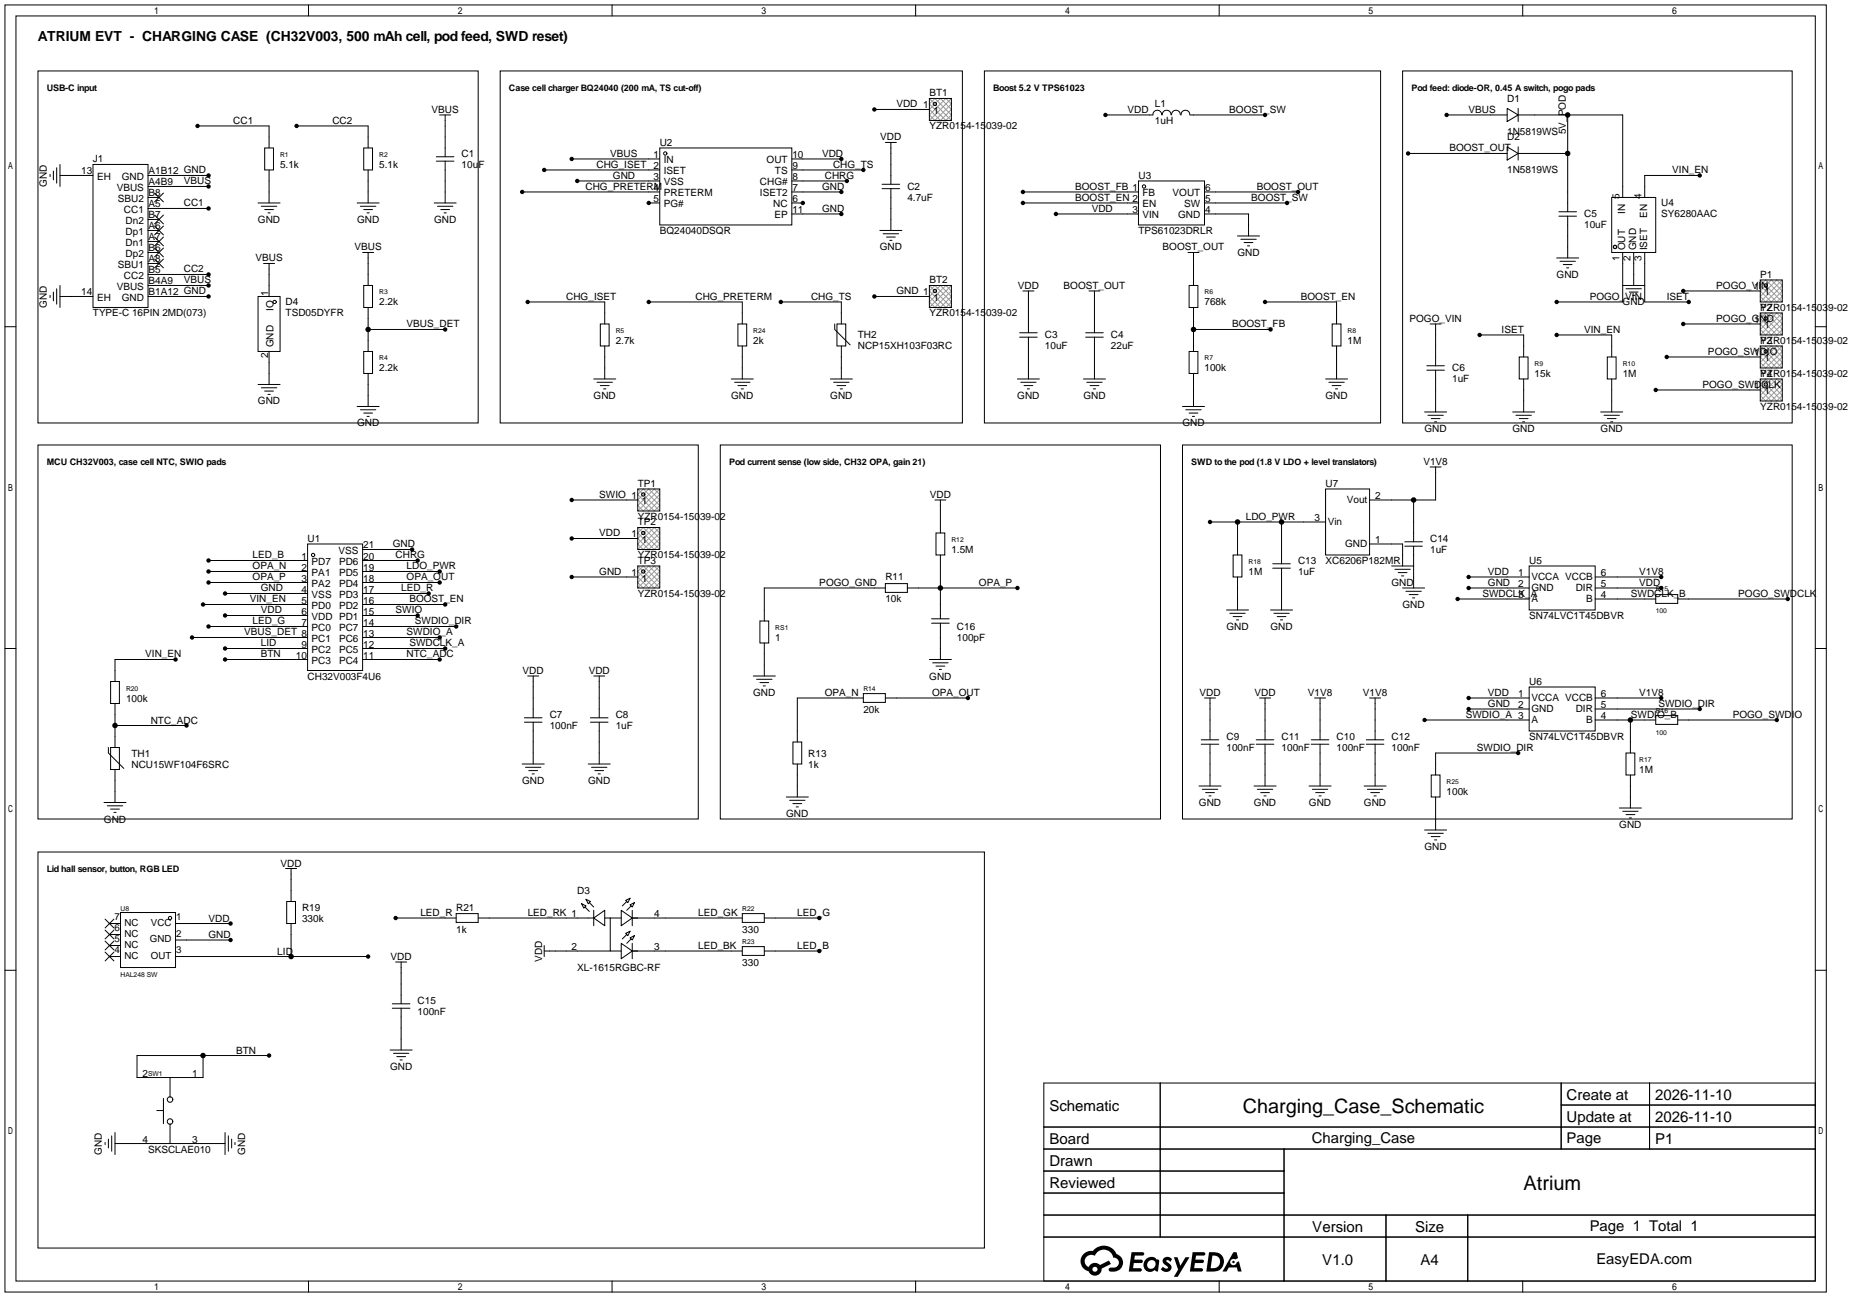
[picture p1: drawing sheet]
<svg xmlns="http://www.w3.org/2000/svg" width="427mm" height="299mm" viewBox="0 0 427 299" stroke-linecap="round" stroke-linejoin="round" font-family="sans-serif">
<g fill="none" stroke="#000" stroke-width=".23">
<path d="M1.1 1.1h420.4v297.2h-420.4zM3.7 3.7h415.3v292.1h-415.3zM8.8 16.4h101.6v81.3h-101.6zM71.2 1.1v2.6M115.4 16.4h106.7v81.3h-106.7zM141.3 1.1v2.6M211.3 1.1v2.6M227.2 16.4h91.4v81.3h-91.4zM281.4 1.1v2.6M323.7 16.4h89.9v81.3h-89.9zM351.5 1.1v2.6M12.3 39.5v2"/>
<path d="M13.1 38.7v3.6M13.8 38v5.1M21.5 38h12.7v33h-12.7zM45.6 29.1h16.5v5.1M61.1 34.2h2v5h-2zM62.1 39.2v7.7M68.5 29.1h16.5v5.1M83.9 34.2h2.1v5h-2.1zM85 39.2v7.7M100.7 36.2h4.1M100.7 37.2h4.1M101.5 26.5h2.5"/>
<path d="M102.7 26.5v9.7M102.7 37.2v9.7M125.6 39.2h26.7M132 36.7h20.3M152.3 34.2h30.5v17.7h-30.5zM182.8 36.7h11.4M182.8 39.2h16.5M201.8 25.3h12.7M204.3 32.9h2.6M205.6 32.9v9.6M214.5 22.7h5.1v5.1h-5.1zM255.1 26.5h11"/>
<path d="M266.1 26.5a1.01 1.01 0 0 1 1-1.1 1.01 1.01 0 0 1 1 1.1M268.2 26.5a1.01 1.01 0 0 1 1.1-1.1 1.01 1.01 0 0 1 1 1.1M270.4 26.5a1.01 1.01 0 0 1 1-1.1 1.01 1.01 0 0 1 1 1.1M272.6 26.5a1.01 1.01 0 0 1 1-1.1 1.01 1.01 0 0 1 1 1.1M274.7 26.5h17.3M325 35.4h22.9M333.9 26.5h14M347.9 25l2.5 1.5-2.5 1.6zM347.9 33.9l2.5 1.5-2.5 1.6zM350.4 26.5h24.1v19.1M350.4 25v3.1M350.4 33.9v3.1"/>
<path d="M350.4 35.4h11.4M361.8 26.5v22.4M11.6 40.3v.5M13.8 40.5h7.7M34.2 40.5h13.9M34.2 43.1h13.9M34.2 45.6h2.5M34.2 48.1h13.9M34.2 50.7h2.5M34.2 53.2h2.5M34.2 55.8h2.5M34.2 58.3h2.5"/>
<path d="M35.7 44.6l2 2M35.7 49.7l2 2M35.7 52.2l2 2M35.7 54.7l2 2.1M35.7 57.3l2 2M35.7 59.8l2 2M37.7 44.6l-2 2M37.7 49.7l-2 2M37.7 52.2l-2 2M37.7 54.7l-2 2.1M37.7 57.3l-2 2M37.7 59.8l-2 2"/>
<path d="M59.6 46.9h5M60.3 47.6h3.6M61.1 48.4h2M61.8 49.1h.6M82.4 46.9h5.1M83.2 47.6h3.5M83.7 58.3h2.5M83.9 48.4h2.1M84.7 49.1h.5M85 58.3v7.6M100.2 46.9h5.1M101 47.6h3.5"/>
<path d="M101.7 48.4h2.1M102.5 49.1h.5M120.5 44.3h31.8M133.2 41.8h19.1M149.7 46.9h2.6M182.8 44.3h11.4M182.8 46.9h2.5M182.8 49.4h11.4M182.8 41.8h12.7M203.1 53.2h5.1M203.6 42.5h4M203.6 43.6h4"/>
<path d="M203.8 54h3.6M204.6 54.7h2M205.4 55.5h.5M205.6 43.6v9.6M236.1 44.3h26.7M236.1 46.9h26.7M243.7 49.4h19.1M262.8 41.8h15.2v10.1h-15.2zM274.2 58.3h2.5M275.5 58.3v7.6M278 44.3h21.6M278 46.9h19.1"/>
<path d="M278 49.4h10.2v5.1M285.6 54.5h5.1M286.4 55.2h3.5M287.1 56h2.1M287.9 56.8h.5M359.3 59.6h5.1M359.8 48.9h4.1M359.8 49.9h4.1M361.8 49.9v9.7M372 45.6h10.1v12.7h-10.1zM374.5 58.3v11.4h-15.2M377.1 58.3v7.6"/>
<path d="M379.6 58.3v11.4h10.2M392.3 40.5h-12.7v5.1M1.1 75.4h2.6M11.6 68.2v.5M12.3 67.4v2.1M13.1 66.7v3.5M13.8 68.5h7.7M13.8 65.9v5.1M34.2 60.8h2.5M34.2 63.4h13.9M34.2 65.9h13.9M34.2 68.5h13.9"/>
<path d="M59.6 68.5h5v12.7h-5zM60.8 60.8h2.6M62.1 60.8v7.7M83.9 65.9h2.1v5.1h-2.1zM85 71v10.2M85 76.1h17.7M121.8 69.7h17.8v5.1M138.6 74.8h2v5.1h-2zM139.6 79.9v7.6M149.7 69.7h21.6v5.1M170.3 74.8h2v5.1h-2zM171.3 79.9v7.6"/>
<path d="M180.2 69.7h14v5.1M192.7 74.8v1.3l3.5 3.5M193.2 74.8h2v5.1h-2zM194.2 79.9v7.6M201.8 68.5h12.7M214.5 65.9h5.1v5.1h-5.1zM235.3 76.8h4.1M235.3 77.9h4.1M236.1 67.2h2.5M237.4 67.2v9.6M237.4 77.9v9.6M250.6 76.8h4"/>
<path d="M250.6 77.9h4M251.3 67.2h2.6M252.6 67.2v9.6M252.6 77.9v9.6M274.4 65.9h2.1v5.1h-2.1zM275.5 71v10.2M275.5 76.1h17.7M292 69.7h16.5v5.1M307.5 74.8h2v5.1h-2zM308.5 79.9v7.6M330.1 74.8h2.5M331.3 74.8v9.7"/>
<path d="M341.5 77.3h10.2v5.1M359.3 77.3h12.7v5.1M360 60.3h3.6M360.8 61.1h2M361.6 61.8h.5M374.5 65.9h5.1M375.3 66.7h3.5M376 67.4h2.1M376.8 68.2h.5M388.5 67.2h17.8M388.5 74.8h17.8M406.3 64.6h5.1v5.1h-5.1z"/>
<path d="M406.3 72.3h5.1v5h-5.1zM406.3 79.9h5.1v5.1h-5.1zM419 75.4h2.5M59.6 88.8h5M60.3 89.5h3.6M61.1 90.3h2M61.8 91.1h.6M62.1 81.2v7.6M82.4 93.9h5.1M83.2 94.6h3.5M83.9 81.2h2.1v5h-2.1zM83.9 95.4h2.1"/>
<path d="M84.7 96.1h.5M85 86.2v7.7M137 87.5h5.1M137.8 88.3h3.6M138.6 89h2M139.3 89.8h.5M168.8 87.5h5.1M169.5 88.3h3.6M170.3 89h2M171.1 89.8h.5M191.6 87.5h5.1M192.4 88.3h3.6"/>
<path d="M193.2 89h2M193.9 89.8h.5M234.8 87.5h5.1M235.6 88.3h3.5M236.3 89h2.1M237.1 89.8h.5M250.1 87.5h5M250.8 88.3h3.6M251.6 89h2M252.3 89.8h.6M272.9 93.9h5.1M273.7 94.6h3.5"/>
<path d="M274.4 81.2h2.1v5h-2.1zM274.4 95.4h2.1M275.2 96.1h.5M275.5 86.2v7.7M305.9 87.5h5.1M306.7 88.3h3.6M307.5 89h2M308.2 89.8h.5M328.8 95.1h5.1M329.3 84.5h4.1M329.3 85.5h4.1M329.6 95.9h3.5"/>
<path d="M330.3 96.6h2.1M331.1 97.4h.5M331.3 85.5v9.6M349.1 95.1h5.1M349.9 95.9h3.5M350.6 82.4h2.1v5.1h-2.1zM350.6 96.6h2.1M351.4 97.4h.5M351.7 87.5v7.6M369.4 95.1h5.1M370.2 95.9h3.6M371 82.4h2v5.1h-2z"/>
<path d="M371 96.6h2M371.7 97.4h.5M372 87.5v7.6M382.1 90h24.2M384.7 82.4h21.6M406.3 87.5h5.1v5.1h-5.1zM8.8 102.7h152.4v86.4h-152.4zM132 115.4h15.2M147.2 112.9h5.1v5.1h-5.1zM166.2 102.7h101.6v86.4h-101.6zM215.8 115.4h2.5M217 115.4v7.7"/>
<path d="M272.9 102.7h140.7v86.4h-140.7zM305.9 112.9h10.2v15.2h-10.2zM326.3 115.4v9.7M330.1 107.8h2.5M331.3 107.8v7.6h-15.2M46.9 139.6h24.1M48.1 129.4h22.9M48.1 132h22.9M48.1 134.5h22.9M51.9 137h19.1M71 125.6h12.7v29.2h-12.7zM83.7 129.4h12.7"/>
<path d="M83.7 132h17.8M83.7 134.5h17.8M83.7 137h15.2M83.7 139.6h19M83.7 126.9h11.4M132 133.2h15.2M132 124.3h15.2M147.2 121.8h5.1v5.1h-5.1zM147.2 130.7h5.1v5.1h-5.1zM204.3 134.7h5.1v2.1h-5.1zM204.3 135.8h-27.9v7.6M209.4 135.8h25.4"/>
<path d="M216 123.1h2.1v5h-2.1zM217 128.1v14.8M279.3 120.5h26.6M284.6 128.1h2v5.1h-2zM285.6 120.5v7.6M285.6 133.2v7.6M293.8 130.2h4M293.8 131.2h4M295.8 120.5v9.7M295.8 131.2v9.6M316.1 125.6h7.6v5.1M321.2 130.7h5.1"/>
<path d="M321.9 131.4h3.6M322.7 132.2h2M323.5 133h.5M323.7 135.8h5.1M324.2 125.1h4.1M324.2 126.1h4.1M324.5 136.5h3.5M325.2 137.3h2.1M326 138h.5M326.3 126.1v9.7M336.4 138.3h16.5M339 133.2h13.9"/>
<path d="M339 135.8h13.9M352.9 130.7h15.3v10.1h-15.3zM368.2 133.2h15.2M368.2 135.8h15.2M368.2 138.3h13.9M382.1 137.3h5.1v2h-5.1zM387.2 138.3h25.4M1.1 149.7h2.6M25.5 157.4h2.1v5h-2.1zM40.5 152.3h-14v5.1M44.3 147.2h26.7M48.1 144.7h22.9"/>
<path d="M51.9 149.7h19.1M51.9 142.1h19.1M51.9 152.3h19.1M83.7 149.7h19M83.7 142.1h12.7M83.7 144.7h21.6M83.7 147.2h17.8M83.7 152.3h17.8M121.8 156.1h2.5M123.1 156.1v9.6M137 156.1h2.6M138.3 156.1v9.6"/>
<path d="M173.9 156.1h5M174.6 156.8h3.6M175.4 143.4h2v5.1h-2zM175.4 157.6h2M176.1 158.4h.6M176.4 148.5v7.6M214.5 152.3h5.1M215 142.9h4.1M215 143.9h4.1M215.3 153h3.5M216 153.8h2.1M216.8 154.6h.5"/>
<path d="M217 143.9v8.4M283.1 140.8h5.1M283.8 141.6h3.6M284.6 142.4h2M285.4 143.1h.5M293.2 140.8h5.1M294 141.6h3.6M294.8 142.4h2M295.5 143.1h.5M352.9 158.6h15.3v10.2h-15.3zM419 149.7h2.5M25 172.6v1.3l3.6 3.5"/>
<path d="M25.5 172.6h2.1v5.1h-2.1zM26.5 162.4v10.2M26.5 177.7v7.6M26.5 167.5h16.6M120.5 176.4h5.1M121 166.8h4.1M121 165.7h4.1M121.3 177.2h3.5M122 177.9h2.1M122.8 178.7h.5M123.1 166.8v9.6M135.8 176.4h5"/>
<path d="M136.3 166.8h4M136.3 165.7h4M136.5 177.2h3.6M137.3 177.9h2M138 178.7h.6M138.3 166.8v9.6M183 171.3h2v5.1h-2zM184 176.4v7.6M199.3 160.1h5v2.1h-5zM199.3 161.2h-15.3v10.1M204.3 161.2h19.1M277.2 171.8h4.1"/>
<path d="M277.2 170.8h4.1M278 161.2h2.5M279.3 161.2v9.6M279.3 171.8v9.7M289.9 171.8h4.1M289.9 170.8h4.1M290.7 161.2h2.5M292 161.2v9.6M292 171.8v9.7M302.6 171.8h4.1M302.6 170.8h4.1M303.4 161.2h2.5"/>
<path d="M304.7 161.2v9.6M304.7 171.8v9.7M315.3 171.8h4.1M315.3 170.8h4.1M316.1 161.2h2.5M317.4 161.2v9.6M317.4 171.8v9.7M328.8 166.2h24.1M330.3 178.9h2.1v5.1h-2.1zM339 161.2h13.9M339 163.7h13.9M350.4 173.9h-19.1v5"/>
<path d="M368.2 161.2h15.2M368.2 163.7h24.1M368.2 166.2h13.9M375.3 173.9h2v5h-2zM376.3 166.2v7.7M376.3 178.9v7.7M382.1 165.2h5.1v2.1h-5.1zM387.2 166.2h22.9M8.8 196.7h218.4v91.5h-218.4zM24 185.3h5.1M24.8 186.1h3.5M25.5 186.8h2.1"/>
<path d="M26.3 187.6h.5M181.5 184h5.1M182.2 184.8h3.6M183 185.5h2M183.8 186.3h.5M276.7 181.5h5.1M277.5 182.2h3.6M278.3 183h2M279 183.8h.5M289.4 181.5h5.1M290.2 182.2h3.6M291 183h2"/>
<path d="M291.7 183.8h.5M302.1 181.5h5.1M302.9 182.2h3.6M303.7 183h2M304.4 183.8h.5M314.8 181.5h5.1M315.6 182.2h3.6M316.4 183h2M317.1 183.8h.5M328.8 191.6h5.1M329.6 192.4h3.5M330.3 193.2h2.1"/>
<path d="M331.1 193.9h.5M331.3 184v7.6M373.8 186.6h5M374.5 187.3h3.6M375.3 188.1h2M376 188.8h.6M24.3 219.8l2 2.1M24.3 217.3l2 2M24.3 214.8l2 2M24.3 212.2l2 2M25.3 213.2h2.5M25.3 218.3h2.5"/>
<path d="M25.3 215.8h2.5M26.3 219.8l-2 2.1M26.3 217.3l-2 2M26.3 214.8l-2 2M26.3 212.2l-2 2M27.8 210.7h12.7v12.7h-12.7zM40.5 213.2h12.7M40.5 217h12.7M65.9 200.5h2.6M66.2 208.2h2v5h-2zM67.2 200.5v7.7M67.2 213.2v7.7"/>
<path d="M91.3 212h14M105.3 210.9h5.1v2.1h-5.1zM110.4 212h26.6M125.6 219.6h15.2M125.6 218.3v2.6M134.2 208.7l1.1 .5-.6 .5zM135 209.4l1 1M135.3 207.6l1 .6-.5 .5zM136 208.4l1 1M137 212l2.6-1.8v3.5zM137 210.2v3.5M139.6 212h3.8"/>
<path d="M140.8 212v7.6h2.6M143.4 210.2l2.5 1.8-2.5 1.7zM143.4 217.8l2.5 1.8-2.5 1.8zM144.4 207.9l1-.5-.5 1zM144.4 215.5l1-.5-.5 1zM144.7 208.2l-1.1 1M144.7 215.8l-1.1 1M145.4 208.9l1-.5-.5 1zM145.4 216.5l1-.5-.5 1zM145.7 209.2l-1 1M145.7 216.8l-1 1M145.9 212h25.4"/>
<path d="M145.9 210.2v3.5M145.9 217.8v3.6M145.9 219.6h25.4M171.3 210.9h5.1v2.1h-5.1zM171.3 218.6h5.1v2h-5.1zM176.4 212h12.7M176.4 219.6h12.7M1.1 224h2.6M25.3 220.9h2.5M40.5 220.9h44.5M90.6 232.8h4M90.6 231.8h4"/>
<path d="M91.3 222.1h2.6M92.6 222.1v9.7M92.6 232.8v9.6M419 224h2.5M36.2 256.4h1.5M37.7 253.6v5.9M39.2 248.8v4.6M39.2 259.5v4.5M46.9 243.7v5.1h-15.3v-5.1h30.5M90 242.4h5.1M90.8 243.2h3.6M91.6 244h2"/>
<path d="M92.3 244.7h.5M240.9 250.1h178.1v45.7h-178.1zM267.8 250.1v35.5M360.3 250.1v15.2M360.3 255.1h58.7M380.7 250.1v15.2M24.3 263.8v.5M25 263v2M25.8 262.3v3.5M26.5 261.5v5.1M26.5 264h25.4M51.9 261.5v5.1"/>
<path d="M52.7 262.3v3.5M53.5 263v2M54.2 263.8v.5M240.9 260.2h178.1M240.9 265.3h178.1M240.9 270.4h55.5M240.9 275.5h55.5M296.4 265.3v30.5M71.2 295.8v2.5M141.3 295.8v2.5M211.3 295.8v2.5M240.9 280.5h178.1"/>
<path d="M240.9 285.6h178.1M281.4 295.8v2.5M319.9 280.5v15.3M338.8 280.5v15.3M351.5 295.8v2.5"/>
<circle cx="153.5" cy="35.4" r=".38"/>
<circle cx="215.8" cy="24" r=".38"/>
<circle cx="264" cy="43.1" r=".38"/>
<circle cx="372.7" cy="57" r=".38"/>
<circle cx="63.4" cy="69.7" r=".38"/>
<circle cx="215.8" cy="67.2" r=".38"/>
<circle cx="407.5" cy="73.5" r=".38"/>
<circle cx="407.5" cy="65.9" r=".38"/>
<circle cx="407.5" cy="88.8" r=".38"/>
<circle cx="407.5" cy="81.2" r=".38"/>
<circle cx="148.5" cy="114.2" r=".38"/>
<circle cx="72.3" cy="128.1" r=".38"/>
<circle cx="148.5" cy="132" r=".38"/>
<circle cx="148.5" cy="123.1" r=".38"/>
<circle cx="39.2" cy="212" r=".38"/>
<circle cx="39.2" cy="259" r=".63"/>
<circle cx="39.2" cy="253.9" r=".63"/>
</g>
<g fill="#000">
<path d="M261.2 289.1h2.2a.46 .46 0 0 1 .5 .1 .46 .46 0 0 1 .1 .5l-.3 .2h-1.8l-.1 .9h1.6a.4 .4 0 0 1 .4 .5 .4 .4 0 0 1-.4 .3h-1.7l-.2 1.2h1.4a.46 .46 0 0 1 .5 .1 .46 .46 0 0 1 .1 .5l-.3 .2h-2.7zM268.7 290.5a1.3 1.3 0 0 1 1.8 .2l-.4 .7a.54 .54 0 0 0-.9-.3l.1 .2a1.28 1.28 0 0 1 .8 2.1 1.53 1.53 0 0 1-2.2-.3l.5-.6 .8 .4a.31 .31 0 0 0 .4-.2 .31 .31 0 0 0-.3-.4 1.12 1.12 0 0 1-.6-1.8zM270.9 290.3h.9l.6 1.9 1.2-1.9h.9l-2.7 4.5h-.9l1-1.7zM275.3 289.1h2.2a.47 .47 0 0 1 .5 .1 .47 .47 0 0 1 .1 .5l-.3 .2h-1.8l-.1 .9h1.6a.4 .4 0 0 1 .4 .5 .4 .4 0 0 1-.4 .3h-1.7l-.2 1.2h1.4a.46 .46 0 0 1 .5 .1 .46 .46 0 0 1 .1 .5l-.3 .2h-2.7zM284.7 289.1h.7l.3 1.4-.6 .3a.75 .75 0 0 0-1.1 .3 .75 .75 0 0 0 .5 1.1 .75 .75 0 0 0 .9-.7l.5-.3 .7 2.4h-.9l-.2-1h-1.9l-.5 1h-.9z"/>
<path d="M250.1 289.5a2.37 2.37 0 0 0 1.2 4 1.54 1.54 0 0 0 1.7 1 1.54 1.54 0 0 0 1.3-1.6l2.1-1.1-.5-.8-2 1.1a1.57 1.57 0 0 0-2.6 .5 1.5 1.5 0 0 1-.8-2.1 1.5 1.5 0 0 1 2.2-.5 2.23 2.23 0 0 1 2.3-1.5 2.23 2.23 0 0 1 2 1.9 1.16 1.16 0 0 1 1.2 1 1.16 1.16 0 0 1-1.1 1.3h-.6a.47 .47 0 0 0-.6 .4 .47 .47 0 0 0 .4 .5 2.14 2.14 0 0 0 2.7-1.3 2.14 2.14 0 0 0-1.3-2.8 3.2 3.2 0 0 0-5.5-.7l-1.1 .1zM252.1 293.1a.6 .6 0 0 1 1.2 0 .6 .6 0 0 1-1.2 0z"/>
<path d="M264.5 290.7a1.6 1.6 0 0 0-.3 2.3 1.6 1.6 0 0 0 2.3 .2l.8 .4 .3-2.5-.2-.3h-.5a1.58 1.58 0 0 0-2.4-.1zM265.1 291.3a.99 .99 0 0 1 1.6 .5 .99 .99 0 0 1-1.3 1.1 .98 .98 0 0 1-.3-1.6z"/>
<path d="M279.1 289.1l-.7 4.5h1.5a2.27 2.27 0 0 0 2.6-2.3 2.27 2.27 0 0 0-2.7-2.2zM279.8 289.9a1.5 1.5 0 0 1 1.8 1.5 1.5 1.5 0 0 1-1.9 1.4h-.3z"/>
<circle cx="45.6" cy="29.1" r=".51"/>
<circle cx="68.5" cy="29.1" r=".51"/>
<circle cx="125.6" cy="39.2" r=".51"/>
<circle cx="132" cy="36.7" r=".51"/>
<circle cx="194.2" cy="36.7" r=".51"/>
<circle cx="199.3" cy="39.2" r=".51"/>
<circle cx="201.8" cy="25.3" r=".51"/>
<circle cx="255.1" cy="26.5" r=".51"/>
<circle cx="292" cy="26.5" r=".51"/>
<circle cx="325" cy="35.4" r=".51"/>
<circle cx="333.9" cy="26.5" r=".51"/>
<circle cx="361.8" cy="35.4" r=".63"/>
<circle cx="361.8" cy="26.5" r=".63"/>
<circle cx="48.1" cy="43.1" r=".51"/>
<circle cx="48.1" cy="40.5" r=".51"/>
<circle cx="48.1" cy="48.1" r=".51"/>
<circle cx="120.5" cy="44.3" r=".51"/>
<circle cx="133.2" cy="41.8" r=".51"/>
<circle cx="149.7" cy="46.9" r=".51"/>
<circle cx="185.3" cy="46.9" r=".51"/>
<circle cx="194.2" cy="49.4" r=".51"/>
<circle cx="194.2" cy="44.3" r=".51"/>
<circle cx="195.5" cy="41.8" r=".51"/>
<circle cx="236.1" cy="46.9" r=".51"/>
<circle cx="236.1" cy="44.3" r=".51"/>
<circle cx="243.7" cy="49.4" r=".51"/>
<circle cx="297.1" cy="46.9" r=".51"/>
<circle cx="299.6" cy="44.3" r=".51"/>
<circle cx="392.3" cy="40.5" r=".51"/>
<circle cx="48.1" cy="65.9" r=".51"/>
<circle cx="48.1" cy="68.5" r=".51"/>
<circle cx="48.1" cy="63.4" r=".51"/>
<circle cx="85" cy="76.1" r=".63"/>
<circle cx="102.7" cy="76.1" r=".51"/>
<circle cx="121.8" cy="69.7" r=".51"/>
<circle cx="149.7" cy="69.7" r=".51"/>
<circle cx="180.2" cy="69.7" r=".51"/>
<circle cx="201.8" cy="68.5" r=".51"/>
<circle cx="275.5" cy="76.1" r=".63"/>
<circle cx="292" cy="69.7" r=".51"/>
<circle cx="293.2" cy="76.1" r=".51"/>
<circle cx="341.5" cy="77.3" r=".51"/>
<circle cx="359.3" cy="77.3" r=".51"/>
<circle cx="359.3" cy="69.7" r=".51"/>
<circle cx="388.5" cy="74.8" r=".51"/>
<circle cx="388.5" cy="67.2" r=".51"/>
<circle cx="389.8" cy="69.7" r=".51"/>
<circle cx="382.1" cy="90" r=".51"/>
<circle cx="384.7" cy="82.4" r=".51"/>
<circle cx="132" cy="115.4" r=".51"/>
<circle cx="326.3" cy="115.4" r=".63"/>
<circle cx="46.9" cy="139.6" r=".51"/>
<circle cx="48.1" cy="129.4" r=".51"/>
<circle cx="48.1" cy="132" r=".51"/>
<circle cx="48.1" cy="134.5" r=".51"/>
<circle cx="51.9" cy="137" r=".51"/>
<circle cx="95.1" cy="126.9" r=".51"/>
<circle cx="96.4" cy="129.4" r=".51"/>
<circle cx="98.9" cy="137" r=".51"/>
<circle cx="101.5" cy="132" r=".51"/>
<circle cx="101.5" cy="134.5" r=".51"/>
<circle cx="102.7" cy="139.6" r=".51"/>
<circle cx="132" cy="133.2" r=".51"/>
<circle cx="132" cy="124.3" r=".51"/>
<circle cx="217" cy="135.8" r=".63"/>
<circle cx="234.8" cy="135.8" r=".51"/>
<circle cx="279.3" cy="120.5" r=".51"/>
<circle cx="285.6" cy="120.5" r=".63"/>
<circle cx="295.8" cy="120.5" r=".63"/>
<circle cx="336.4" cy="138.3" r=".51"/>
<circle cx="339" cy="135.8" r=".51"/>
<circle cx="339" cy="133.2" r=".51"/>
<circle cx="383.4" cy="135.8" r=".51"/>
<circle cx="383.4" cy="133.2" r=".51"/>
<circle cx="412.6" cy="138.3" r=".51"/>
<circle cx="40.5" cy="152.3" r=".51"/>
<circle cx="44.3" cy="147.2" r=".51"/>
<circle cx="48.1" cy="144.7" r=".51"/>
<circle cx="51.9" cy="152.3" r=".51"/>
<circle cx="51.9" cy="142.1" r=".51"/>
<circle cx="51.9" cy="149.7" r=".51"/>
<circle cx="96.4" cy="142.1" r=".51"/>
<circle cx="101.5" cy="152.3" r=".51"/>
<circle cx="101.5" cy="147.2" r=".51"/>
<circle cx="102.7" cy="149.7" r=".51"/>
<circle cx="105.3" cy="144.7" r=".51"/>
<circle cx="26.5" cy="167.5" r=".63"/>
<circle cx="43.1" cy="167.5" r=".51"/>
<circle cx="223.4" cy="161.2" r=".51"/>
<circle cx="328.8" cy="166.2" r=".51"/>
<circle cx="339" cy="161.2" r=".51"/>
<circle cx="339" cy="163.7" r=".51"/>
<circle cx="350.4" cy="173.9" r=".51"/>
<circle cx="376.3" cy="166.2" r=".63"/>
<circle cx="383.4" cy="161.2" r=".51"/>
<circle cx="392.3" cy="163.7" r=".51"/>
<circle cx="410.1" cy="166.2" r=".51"/>
<circle cx="53.2" cy="213.2" r=".51"/>
<circle cx="53.2" cy="217" r=".51"/>
<circle cx="91.3" cy="212" r=".51"/>
<circle cx="189.1" cy="219.6" r=".51"/>
<circle cx="189.1" cy="212" r=".51"/>
<circle cx="67.2" cy="220.9" r=".63"/>
<circle cx="85" cy="220.9" r=".51"/>
<circle cx="46.9" cy="243.7" r=".63"/>
<circle cx="62.1" cy="243.7" r=".51"/>
<circle cx="284.7" cy="291.4" r=".28"/>
</g>
<g fill="none" stroke="#999" stroke-width=".23">
<path d="M214.5 24l1.3-1.3 3.8 3.8-1.3 1.3zM214.5 26.5l3.8-3.8 1.3 1.3-3.8 3.8zM214.5 22.7l5.1 5.1M215.9 23.7l.2 .1M216.1 24.2l-.2 .1M217 22.7l2.6 2.6-2.6 2.5-2.5-2.5zM219.6 22.7l-5.1 5.1M214.5 67.2l1.3-1.3 3.8 3.8-1.3 1.3zM214.5 68.5l2.5-2.6 2.6 2.6-2.6 2.5zM214.5 69.7l3.8-3.8 1.3 1.3-3.8 3.8zM214.5 65.9l5.1 5.1M215.9 66.8l.2 .2"/>
<path d="M216.1 67.3l-.2 .2M219.6 65.9l-5.1 5.1M406.3 73.5l1.2-1.2 3.9 3.8-1.3 1.2zM406.3 64.6l5.1 5.1M406.3 74.8l2.5-2.5 2.6 2.5-2.6 2.5zM406.3 72.3l5.1 5M406.3 79.9l5.1 5.1M407.5 64.6l3.9 3.9-1.3 1.2-3.8-3.8zM407.7 65.6l.2 .1M407.7 73.2l.2 .2M407.9 66.1l-.2 .2M407.9 73.7l-.2 .2"/>
<path d="M408.8 64.6l2.6 2.6-2.6 2.5-2.5-2.5zM408.8 79.9l2.6 2.5-2.6 2.6-2.5-2.6zM410.1 64.6l1.3 1.3-3.9 3.8-1.2-1.2zM410.1 72.3l1.3 1.2-3.9 3.8-1.2-1.2zM410.1 79.9l1.3 1.3-3.9 3.8-1.2-1.3zM411.4 64.6l-5.1 5.1M411.4 72.3l-5.1 5M411.4 79.9l-5.1 5.1M406.3 81.2l1.2-1.3 3.9 3.8-1.3 1.3zM406.3 87.5l5.1 5.1M407.5 87.5l3.9 3.8-1.3 1.3-3.8-3.8zM407.7 80.8l.2 .2"/>
<path d="M407.7 88.4l.2 .2M407.9 81.3l-.2 .2M407.9 88.9l-.2 .2M408.8 87.5l2.6 2.5-2.6 2.6-2.5-2.6zM410.1 87.5l1.3 1.3-3.9 3.8-1.2-1.3zM411.4 87.5l-5.1 5.1M147.2 115.4l2.5-2.5 2.6 2.5-2.6 2.6zM147.2 112.9l5.1 5.1M148.5 112.9l3.8 3.8-1.3 1.3-3.8-3.8zM148.6 113.8l.2 .2M148.8 114.3l-.2 .2M151 112.9l1.3 1.3-3.8 3.8-1.3-1.3z"/>
<path d="M152.3 112.9l-5.1 5.1M147.2 134.5l3.8-3.8 1.3 1.3-3.8 3.8zM147.2 133.2l2.5-2.5 2.6 2.5-2.6 2.6zM147.2 123.1l1.3-1.3 3.8 3.8-1.3 1.3zM147.2 124.3l2.5-2.5 2.6 2.5-2.6 2.6zM147.2 125.6l3.8-3.8 1.3 1.3-3.8 3.8zM147.2 121.8l5.1 5.1M147.2 132l1.3-1.3 3.8 3.8-1.3 1.3zM147.2 130.7l5.1 5.1M148.6 122.7l.2 .2M148.6 131.6l.2 .2M148.8 123.2l-.2 .2"/>
<path d="M148.8 132.1l-.2 .2M152.3 130.7l-5.1 5.1M152.3 121.8l-5.1 5.1"/>
</g>
<g font-size="4.6">
<text x="286.8" y="256.9">Charging_Case_Schematic</text>
<text x="351.6" y="274.8">Atrium</text>
</g>
<g font-size="3.5">
<text x="242.2" y="256.4">Schematic</text>
<text x="361.6" y="253.9">Create at</text>
<text x="382" y="253.9">2026-11-10</text>
<text x="361.6" y="259">Update at</text>
<text x="382" y="259">2026-11-10</text>
<text x="242.2" y="264">Board</text>
<text x="242.2" y="269.1">Drawn</text>
<text x="382" y="264">P1</text>
<text x="242.2" y="274.2">Reviewed</text>
<text x="302.9" y="284.4">Version</text>
<text x="326.6" y="284.4">Size</text>
<text x="305.2" y="292">V1.0</text>
<text x="327.8" y="292">A4</text>
</g>
<g font-size="3.4">
<text x="302.8" y="264">Charging_Case</text>
<text x="361.6" y="264">Page</text>
<text x="366.9" y="284.3">Page 1 Total 1</text>
<text x="368.4" y="291.9">EasyEDA.com</text>
</g>
<text font-size="3.2" x="8.8" y="9.6">ATRIUM EVT - CHARGING CASE (CH32V003, 500 mAh cell, pod feed, SWD reset)</text>
<g font-size="2.3">
<text x="214.5" y="22.3">BT1</text>
<text x="347.9" y="23.5">D1</text>
<text x="53.8" y="28.6">CC1</text>
<text x="76.7" y="28.6">CC2</text>
<text x="99.6" y="26.1">VBUS</text>
<text x="206.9" y="24.8">VDD 1</text>
<text x="214.5" y="29.9">YZR0154-15039-02</text>
<text x="215.4" y="26.3">1</text>
<text x="260.2" y="26.1">VDD</text>
<text x="266.6" y="24.8">L1</text>
<text x="266.6" y="28.6">1uH</text>
<text x="283.7" y="26.1">BOOST_SW</text>
<text x="339" y="26.1">VBUS</text>
<text x="152.3" y="33.7">U2</text>
<text x="203.2" y="32.4">VDD</text>
<text x="334.5" y="35">BOOST_OUT</text>
<text x="347.9" y="31.2">1N5819WS</text>
<text x="347.9" y="32.4">D2</text>
<text x="361.4" y="31" transform="rotate(-90 361.4 31)">5V_POD</text>
<text x="18.8" y="40.3">13</text>
<text x="21.5" y="37.5">J1</text>
<text x="22.4" y="41.6">EH</text>
<text x="28.1" y="41.6">GND</text>
<text x="34.3" y="40.3">A1B12 GND</text>
<text x="64.6" y="38.8">5.1k</text>
<text x="87.5" y="38.8">5.1k</text>
<text x="106.6" y="36.2">C1</text>
<text x="106.6" y="38.8">10uF</text>
<text x="137.7" y="38.8">CHG_ISET</text>
<text x="140.8" y="36.2">VBUS</text>
<text x="141.5" y="41.3">GND</text>
<text x="150.9" y="36.5">1</text>
<text x="150.9" y="39">2</text>
<text x="150.9" y="41.6">3</text>
<text x="153.2" y="37.7">IN</text>
<text x="153.2" y="40.3">ISET</text>
<text x="176.9" y="37.7">OUT</text>
<text x="178.9" y="40.3">TS</text>
<text x="182.9" y="41.6">8</text>
<text x="182.9" y="39">9</text>
<text x="182.9" y="36.5">10</text>
<text x="189.7" y="36.2">VDD</text>
<text x="190.4" y="41.3">CHRG</text>
<text x="192.3" y="38.8">CHG_TS</text>
<text x="262.8" y="41.3">U3</text>
<text x="347.9" y="40.1">1N5819WS</text>
<text x="386" y="40.1">VIN_EN</text>
<text x="10.8" y="43.1" transform="rotate(-90 10.8 43.1)">GND</text>
<text x="26.9" y="44.1">VBUS</text>
<text x="27.2" y="46.6">SBU2</text>
<text x="34.3" y="42.8">A4B9</text>
<text x="34.3" y="45.4">B8</text>
<text x="34.3" y="47.9">A5</text>
<text x="42.4" y="42.6">VBUS</text>
<text x="42.4" y="47.7">CC1</text>
<text x="135.1" y="43.9">CHG_PRETERM</text>
<text x="150.9" y="44.1">4</text>
<text x="150.9" y="46.6">5</text>
<text x="153.2" y="42.8">VSS</text>
<text x="153.2" y="45.4">PRETERM</text>
<text x="153.2" y="47.9">PG#</text>
<text x="175.4" y="45.4">ISET2</text>
<text x="175.4" y="42.8">CHG#</text>
<text x="178.5" y="47.9">NC</text>
<text x="182.9" y="46.6">6</text>
<text x="182.9" y="44.1">7</text>
<text x="189.7" y="43.9">GND</text>
<text x="209.4" y="43.9">C2</text>
<text x="209.4" y="46.4">4.7uF</text>
<text x="248.2" y="43.9">BOOST_FB 1</text>
<text x="248.2" y="46.4">BOOST_EN 2</text>
<text x="263.7" y="45.4">FB</text>
<text x="263.7" y="47.9">EN</text>
<text x="270.6" y="45.4">VOUT</text>
<text x="273.3" y="47.9">SW</text>
<text x="278.1" y="46.6">5</text>
<text x="278.1" y="44.1">6</text>
<text x="288.8" y="46.4">BOOST_SW</text>
<text x="290.1" y="43.9">BOOST_OUT</text>
<text x="373.8" y="46" transform="rotate(-90 373.8 46)">5</text>
<text x="378.9" y="46" transform="rotate(-90 378.9 46)">4</text>
<text x="383.4" y="47.7">U4</text>
<text x="28.6" y="49.2">CC1</text>
<text x="29" y="51.7">Dn2</text>
<text x="34.3" y="50.4">B7</text>
<text x="34.3" y="53">A6</text>
<text x="59.5" y="51.5">GND</text>
<text x="82.4" y="51.5">GND</text>
<text x="100.2" y="51.5">GND</text>
<text x="178.7" y="50.4">EP</text>
<text x="182.9" y="49.2">11</text>
<text x="189.7" y="48.9">GND</text>
<text x="252" y="48.9">VDD</text>
<text x="261.4" y="49.2">3</text>
<text x="263.7" y="50.4">VIN</text>
<text x="271.9" y="50.4">GND</text>
<text x="278.1" y="49.2">4</text>
<text x="365.6" y="50.2">C5</text>
<text x="365.6" y="52.8">10uF</text>
<text x="375.1" y="49.3" transform="rotate(-90 375.1 49.3)">IN</text>
<text x="380.2" y="50.2" transform="rotate(-90 380.2 50.2)">EN</text>
<text x="383.4" y="50.2">SY6280AAC</text>
<text x="29" y="54.3">Dp1</text>
<text x="29" y="56.8">Dn1</text>
<text x="29" y="59.3">Dp2</text>
<text x="34.3" y="55.5">A7</text>
<text x="34.3" y="58.1">B6</text>
<text x="81.8" y="57.8">VBUS</text>
<text x="152.3" y="54">BQ24040DSQR</text>
<text x="203" y="57.8">GND</text>
<text x="262.8" y="54">TPS61023DRLR</text>
<text x="268.3" y="57.8">BOOST_OUT</text>
<text x="285.6" y="59.1">GND</text>
<text x="375.1" y="57.8" transform="rotate(-90 375.1 57.8)">OUT</text>
<text x="377.6" y="57.8" transform="rotate(-90 377.6 57.8)">GND</text>
<text x="380.2" y="57.8" transform="rotate(-90 380.2 57.8)">ISET</text>
<text x="27.2" y="61.9">SBU1</text>
<text x="28.6" y="64.4">CC2</text>
<text x="34.3" y="60.6">A8</text>
<text x="34.3" y="63.1">B5</text>
<text x="34.3" y="65.7">B4A9</text>
<text x="42.4" y="62.9">CC2</text>
<text x="42.4" y="65.5">VBUS</text>
<text x="59" y="60.4">VBUS</text>
<text x="214.5" y="65.5">BT2</text>
<text x="359.3" y="64.2">GND</text>
<text x="373.8" y="60.2" transform="rotate(-90 373.8 60.2)">1</text>
<text x="376.3" y="60.2" transform="rotate(-90 376.3 60.2)">2</text>
<text x="378.9" y="60.2" transform="rotate(-90 378.9 60.2)">3</text>
<text x="406.3" y="64.2">P1</text>
<text x="10.8" y="71" transform="rotate(-90 10.8 71)">GND</text>
<text x="18.8" y="68.2">14</text>
<text x="22.4" y="69.5">EH</text>
<text x="26.9" y="67">VBUS</text>
<text x="28.1" y="69.5">GND</text>
<text x="34.3" y="68.2">B1A12 GND</text>
<text x="61.9" y="68.3" transform="rotate(-90 61.9 68.3)">1</text>
<text x="63.1" y="71.8" transform="rotate(-90 63.1 71.8)">IO</text>
<text x="65.9" y="70.5">D4</text>
<text x="87.5" y="70.5">2.2k</text>
<text x="130.7" y="69.3">CHG_ISET</text>
<text x="160.5" y="69.3">CHG_PRETERM</text>
<text x="187.2" y="69.3">CHG_TS</text>
<text x="206.9" y="68">GND 1</text>
<text x="215.4" y="69.5">1</text>
<text x="234.9" y="66.7">VDD</text>
<text x="245.5" y="66.7">BOOST_OUT</text>
<text x="278" y="70.5">768k</text>
<text x="300.2" y="69.3">BOOST_EN</text>
<text x="366.9" y="69.3">POGO_VIN</text>
<text x="374.5" y="70.5">GND</text>
<text x="384.7" y="69.3">ISET</text>
<text x="396.1" y="66.7">POGO_VIN</text>
<text x="404.9" y="67">1</text>
<text x="406.3" y="71.8">YZR0154-15039-02</text>
<text x="406.3" y="71.8">P2</text>
<text x="407.2" y="68.2">1</text>
<text x="21.5" y="73.1">TYPE-C 16PIN 2MD(073)</text>
<text x="65.9" y="73.1">TSD05DYFR</text>
<text x="93.9" y="75.6">VBUS_DET</text>
<text x="214.5" y="73.1">YZR0154-15039-02</text>
<text x="284.4" y="75.6">BOOST_FB</text>
<text x="325.3" y="74.3">POGO_VIN</text>
<text x="346.6" y="76.9">ISET</text>
<text x="365.6" y="76.9">VIN_EN</text>
<text x="396.1" y="74.3">POGO_GND</text>
<text x="404.9" y="74.6">1</text>
<text x="407.2" y="75.8">1</text>
<text x="61.9" y="82.6" transform="rotate(-90 61.9 82.6)">2</text>
<text x="63.1" y="80.2" transform="rotate(-90 63.1 80.2)">GND</text>
<text x="142.1" y="79.4">2.7k</text>
<text x="173.9" y="79.4">2k</text>
<text x="198" y="78.2">TH2</text>
<text x="198" y="80.7">NCP15XH103F03RC</text>
<text x="241.2" y="78.2">C3</text>
<text x="241.2" y="80.7">10uF</text>
<text x="256.4" y="78.2">C4</text>
<text x="256.4" y="80.7">22uF</text>
<text x="311" y="79.4">1M</text>
<text x="394.2" y="82">POGO_SWDIO</text>
<text x="404.9" y="82.2">1</text>
<text x="406.3" y="79.4">YZR0154-15039-02</text>
<text x="406.3" y="79.4">P3</text>
<text x="407.2" y="83.5">1</text>
<text x="87.5" y="85.8">2.2k</text>
<text x="278" y="85.8">100k</text>
<text x="335.2" y="85.8">C6</text>
<text x="335.2" y="88.3">1uF</text>
<text x="354.2" y="87">15k</text>
<text x="374.5" y="87">1M</text>
<text x="392.9" y="89.6">POGO_SWDCLK</text>
<text x="404.9" y="89.8">1</text>
<text x="406.3" y="87">YZR0154-15039-02</text>
<text x="406.3" y="87">P4</text>
<text x="59.5" y="93.4">GND</text>
<text x="137" y="92.1">GND</text>
<text x="168.8" y="92.1">GND</text>
<text x="191.6" y="92.1">GND</text>
<text x="234.8" y="92.1">GND</text>
<text x="250" y="92.1">GND</text>
<text x="305.9" y="92.1">GND</text>
<text x="406.3" y="94.7">YZR0154-15039-02</text>
<text x="407.2" y="91.1">1</text>
<text x="82.4" y="98.5">GND</text>
<text x="272.9" y="98.5">GND</text>
<text x="328.8" y="99.7">GND</text>
<text x="349.1" y="99.7">GND</text>
<text x="369.4" y="99.7">GND</text>
<text x="328.5" y="107.4">V1V8</text>
<text x="147.2" y="112.4">TP1</text>
<text x="305.9" y="112.4">U7</text>
<text x="138.3" y="115">SWIO 1</text>
<text x="148.1" y="116.5">1</text>
<text x="214.6" y="115">VDD</text>
<text x="310.8" y="116.2">Vout</text>
<text x="317.4" y="115.2">2</text>
<text x="71" y="125.1">U1</text>
<text x="138.3" y="123.9">VDD</text>
<text x="145.8" y="124.1">1</text>
<text x="147.2" y="120.1">YZR0154-15039-02</text>
<text x="147.2" y="121.3">TP2</text>
<text x="148.1" y="125.4">1</text>
<text x="287.5" y="120.1">LDO_PWR</text>
<text x="303.4" y="120.3">3</text>
<text x="306.5" y="121.3">Vin</text>
<text x="317.4" y="125.4">1</text>
<text x="330.1" y="125.1">C14</text>
<text x="58.3" y="129">LED_B</text>
<text x="58.3" y="131.5">OPA_N</text>
<text x="69.6" y="129.2">1</text>
<text x="69.6" y="131.7">2</text>
<text x="71.9" y="130.5">PD7</text>
<text x="78.1" y="127.9">VSS</text>
<text x="78.3" y="130.5">PD6</text>
<text x="83.8" y="131.7">19</text>
<text x="83.8" y="129.2">20</text>
<text x="83.8" y="126.6">21</text>
<text x="90.7" y="126.4">GND</text>
<text x="91.3" y="129">CHRG</text>
<text x="93.9" y="131.5">LDO_PWR</text>
<text x="147.2" y="129">YZR0154-15039-02</text>
<text x="147.2" y="130.2">TP3</text>
<text x="219.6" y="127.7">1.5M</text>
<text x="299.6" y="130.2">C13</text>
<text x="305.9" y="130.2">XC6206P182MR</text>
<text x="310.5" y="126.4">GND</text>
<text x="330.1" y="127.7">1uF</text>
<text x="352.9" y="130.2">U5</text>
<text x="58.3" y="134">OPA_P</text>
<text x="60.2" y="136.6">GND</text>
<text x="69.6" y="134.3">3</text>
<text x="69.6" y="136.8">4</text>
<text x="71.9" y="133">PA1</text>
<text x="71.9" y="135.5">PA2</text>
<text x="78.3" y="135.5">PD4</text>
<text x="78.3" y="133">PD5</text>
<text x="83.8" y="136.8">17</text>
<text x="83.8" y="134.3">18</text>
<text x="92.6" y="136.6">LED_R</text>
<text x="93.9" y="134">OPA_OUT</text>
<text x="138.3" y="132.8">GND</text>
<text x="145.8" y="133">1</text>
<text x="147.2" y="137.8">YZR0154-15039-02</text>
<text x="148.1" y="134.3">1</text>
<text x="189.1" y="135.3">POGO_GND</text>
<text x="204.3" y="134">R11</text>
<text x="225.9" y="135.3">OPA_P</text>
<text x="288.2" y="132.8">1M</text>
<text x="299.6" y="132.8">1uF</text>
<text x="321.2" y="135.3">GND</text>
<text x="342.1" y="137.8">SWDCLK_A</text>
<text x="343.4" y="132.8">VDD</text>
<text x="343.4" y="135.3">GND</text>
<text x="350.4" y="133">1</text>
<text x="350.4" y="135.5">2</text>
<text x="353.4" y="134">VCCA VCCB</text>
<text x="353.4" y="136.5">GND</text>
<text x="363.7" y="136.5">DIR</text>
<text x="369.4" y="135.5">5</text>
<text x="369.4" y="133">6</text>
<text x="376.4" y="137.8">SWDCLK_B</text>
<text x="378.3" y="132.8">V1V8</text>
<text x="378.3" y="135.3">VDD</text>
<text x="401.2" y="137.8">POGO_SWDCLK</text>
<text x="57.7" y="139.1">VIN_EN</text>
<text x="60.2" y="141.7">VDD</text>
<text x="69.6" y="139.3">5</text>
<text x="69.6" y="141.9">6</text>
<text x="71.9" y="138.1">VSS</text>
<text x="71.9" y="140.6">PD0</text>
<text x="71.9" y="143.2">VDD PD1</text>
<text x="78.3" y="140.6">PD2</text>
<text x="78.3" y="138.1">PD3</text>
<text x="83.8" y="141.9">15</text>
<text x="83.8" y="139.3">16</text>
<text x="91.3" y="141.7">SWIO</text>
<text x="94.5" y="139.1">BOOST_EN</text>
<text x="204.3" y="139.1">10k</text>
<text x="323.7" y="140.4">GND</text>
<text x="350.4" y="138.1">3</text>
<text x="352.9" y="142.9">SN74LVC1T45DBVR</text>
<text x="353.4" y="139.1">A</text>
<text x="366.1" y="139.1">B</text>
<text x="369.4" y="138.1">4</text>
<text x="56.4" y="146.7">VBUS_DET 8</text>
<text x="58.3" y="144.2">LED_G</text>
<text x="60.2" y="149.3">LID</text>
<text x="69.6" y="144.4">7</text>
<text x="69.6" y="149.5">9</text>
<text x="71.9" y="145.7">PC0</text>
<text x="71.9" y="148.2">PC1</text>
<text x="78.3" y="148.2">PC6</text>
<text x="78.3" y="145.7">PC7</text>
<text x="83.8" y="149.5">12</text>
<text x="83.8" y="147">13</text>
<text x="83.8" y="144.4">14</text>
<text x="93.9" y="146.7">SWDIO_A</text>
<text x="94.5" y="149.3">SWDCLK_A</text>
<text x="95.8" y="144.2">SWDIO_DIR</text>
<text x="178.9" y="148">1</text>
<text x="220.9" y="145.5">C16</text>
<text x="220.9" y="148">100pF</text>
<text x="283.1" y="145.5">GND</text>
<text x="293.2" y="145.5">GND</text>
<text x="33.5" y="151.8">VIN_EN</text>
<text x="60.2" y="151.8">BTN</text>
<text x="68.3" y="152">10</text>
<text x="71.9" y="150.8">PC2</text>
<text x="71.9" y="153.3">PC3</text>
<text x="78.3" y="153.3">PC4</text>
<text x="78.3" y="150.8">PC5</text>
<text x="83.8" y="152">11</text>
<text x="93.9" y="151.8">NTC_ADC</text>
<text x="120.6" y="155.6">VDD</text>
<text x="135.9" y="155.6">VDD</text>
<text x="29.1" y="162">100k</text>
<text x="71" y="156.9">CH32V003F4U6</text>
<text x="173.8" y="160.7">GND</text>
<text x="190.4" y="160.7">OPA_N</text>
<text x="214.5" y="156.9">GND</text>
<text x="215.1" y="160.7">OPA_OUT</text>
<text x="276.8" y="160.7">VDD</text>
<text x="289.5" y="160.7">VDD</text>
<text x="301.8" y="160.7">V1V8</text>
<text x="314.5" y="160.7">V1V8</text>
<text x="343.4" y="160.7">VDD</text>
<text x="350.4" y="160.9">1</text>
<text x="352.9" y="158.2">U6</text>
<text x="353.4" y="161.9">VCCA VCCB</text>
<text x="369.4" y="160.9">6</text>
<text x="378.3" y="160.7">V1V8</text>
<text x="34.8" y="167.1">NTC_ADC</text>
<text x="126.9" y="165.8">C7</text>
<text x="142.1" y="165.8">C8</text>
<text x="199.3" y="164.5">20k</text>
<text x="338.3" y="165.8">SWDIO_A 3</text>
<text x="343.4" y="163.2">GND</text>
<text x="350.4" y="163.5">2</text>
<text x="353.4" y="164.5">GND</text>
<text x="353.4" y="167">A</text>
<text x="363.7" y="164.5">DIR</text>
<text x="366.1" y="167">B</text>
<text x="369.4" y="166">4</text>
<text x="369.4" y="163.5">5</text>
<text x="376.4" y="165.8">SWDIO_B</text>
<text x="382.8" y="163.2">SWDIO_DIR</text>
<text x="399.9" y="165.8">POGO_SWDIO</text>
<text x="126.9" y="168.3">100nF</text>
<text x="142.1" y="168.3">1uF</text>
<text x="283.1" y="170.9">C9</text>
<text x="283.1" y="173.4">100nF</text>
<text x="295.8" y="170.9">C11</text>
<text x="295.8" y="173.4">100nF</text>
<text x="308.5" y="170.9">C10</text>
<text x="308.5" y="173.4">100nF</text>
<text x="321.2" y="170.9">C12</text>
<text x="321.2" y="173.4">100nF</text>
<text x="340.9" y="173.4">SWDIO_DIR</text>
<text x="352.9" y="170.9">SN74LVC1T45DBVR</text>
<text x="30.4" y="174.7">TH1</text>
<text x="30.4" y="177.2">NCU15WF104F6SRC</text>
<text x="186.6" y="174.7">R13</text>
<text x="186.6" y="177.2">1k</text>
<text x="378.3" y="178.5">1M</text>
<text x="120.5" y="181">GND</text>
<text x="135.7" y="181">GND</text>
<text x="333.9" y="183.6">100k</text>
<text x="24" y="189.9">GND</text>
<text x="181.5" y="188.6">GND</text>
<text x="276.7" y="186.1">GND</text>
<text x="289.4" y="186.1">GND</text>
<text x="302.1" y="186.1">GND</text>
<text x="314.8" y="186.1">GND</text>
<text x="373.7" y="191.2">GND</text>
<text x="328.8" y="196.3">GND</text>
<text x="64.7" y="200.1">VDD</text>
<text x="133.2" y="206.4">D3</text>
<text x="48.1" y="212.8">VDD</text>
<text x="69.7" y="210.2">R19</text>
<text x="69.7" y="212.8">330k</text>
<text x="97" y="211.5">LED_R</text>
<text x="105.3" y="210.2">R21</text>
<text x="105.3" y="215.3">1k</text>
<text x="121.8" y="211.5">LED_RK 1</text>
<text x="151" y="211.7">4</text>
<text x="161.2" y="211.5">LED_GK</text>
<text x="171.3" y="215.3">330</text>
<text x="184" y="211.5">LED_G</text>
<text x="48.1" y="216.6">GND</text>
<text x="64" y="220.4">LID</text>
<text x="90.1" y="221.7">VDD</text>
<text x="131.9" y="219.4">2</text>
<text x="151" y="219.4">3</text>
<text x="161.2" y="219.1">LED_BK</text>
<text x="184" y="219.1">LED_B</text>
<text x="125.1" y="222" transform="rotate(-90 125.1 222)">VDD</text>
<text x="133.2" y="224.2">XL-1615RGBC-RF</text>
<text x="171.3" y="222.9">330</text>
<text x="96.4" y="231.8">C15</text>
<text x="96.4" y="234.4">100nF</text>
<text x="54.5" y="243.3">BTN</text>
<text x="32.9" y="248.6">2</text>
<text x="44.3" y="248.6">1</text>
<text x="90" y="247.1">GND</text>
<text x="32.9" y="263.8">4</text>
<text x="44.3" y="263.8">3</text>
<text x="23.5" y="266.6" transform="rotate(-90 23.5 266.6)">GND</text>
<text x="34.2" y="266.1">SKSCLAE010</text>
<text x="56.6" y="266.6" transform="rotate(-90 56.6 266.6)">GND</text>
</g>
<g font-size="2.2">
<text x="26.4" y="215.1">6</text>
<text x="26.4" y="212.5">7</text>
<text x="28.8" y="213.8">NC</text>
<text x="34.8" y="213.8">VCC</text>
<text x="40.6" y="212.5">1</text>
<text x="26.4" y="220.1">4</text>
<text x="26.4" y="217.6">5</text>
<text x="28.8" y="221.4">NC</text>
<text x="28.8" y="218.9">NC</text>
<text x="28.8" y="216.3">NC</text>
<text x="34.6" y="217.6">GND</text>
<text x="34.8" y="221.4">OUT</text>
<text x="40.6" y="216.3">2</text>
<text x="40.6" y="220.1">3</text>
</g>
<g font-size="2.1">
<text x="10.8" y="21">USB-C input</text>
<text x="117.5" y="21">Case cell charger BQ24040 (200 mA, TS cut-off)</text>
<text x="229.2" y="21">Boost 5.2 V TPS61023</text>
<text x="325.8" y="21">Pod feed: diode-OR, 0.45 A switch, pogo pads</text>
<text x="10.8" y="107.4">MCU CH32V003, case cell NTC, SWIO pads</text>
<text x="168.3" y="107.3">Pod current sense (low side, CH32 OPA, gain 21)</text>
<text x="275" y="107.3">SWD to the pod (1.8 V LDO + level translators)</text>
<text x="10.8" y="201.3">Lid hall sensor, button, RGB LED</text>
</g>
<g font-size="1.6">
<text x="64.6" y="36.2">R1</text>
<text x="87.5" y="36.2">R2</text>
<text x="87.5" y="68">R3</text>
<text x="278" y="68">R6</text>
<text x="142.1" y="76.9">R5</text>
<text x="173.9" y="76.9">R24</text>
<text x="311" y="76.9">R8</text>
<text x="87.5" y="83.2">R4</text>
<text x="278" y="83.2">R7</text>
<text x="354.2" y="84.5">R9</text>
<text x="374.5" y="84.5">R10</text>
<text x="219.6" y="125.1">R12</text>
<text x="288.2" y="130.2">R18</text>
<text x="382.1" y="136.6">R15</text>
<text x="382.1" y="141.7">100</text>
<text x="178.9" y="145.5">RS1</text>
<text x="29.1" y="159.4">R20</text>
<text x="199.3" y="159.4">R14</text>
<text x="382.1" y="164.5">R16</text>
<text x="382.1" y="169.6">100</text>
<text x="378.3" y="175.9">R17</text>
<text x="333.9" y="181">R25</text>
<text x="27.8" y="210.2">U8</text>
<text x="171.3" y="210.2">R22</text>
<text x="171.3" y="217.9">R23</text>
<text x="27.8" y="225.5">HAL248 SW</text>
<text x="34.2" y="248.3">SW1</text>
</g>
</svg>
